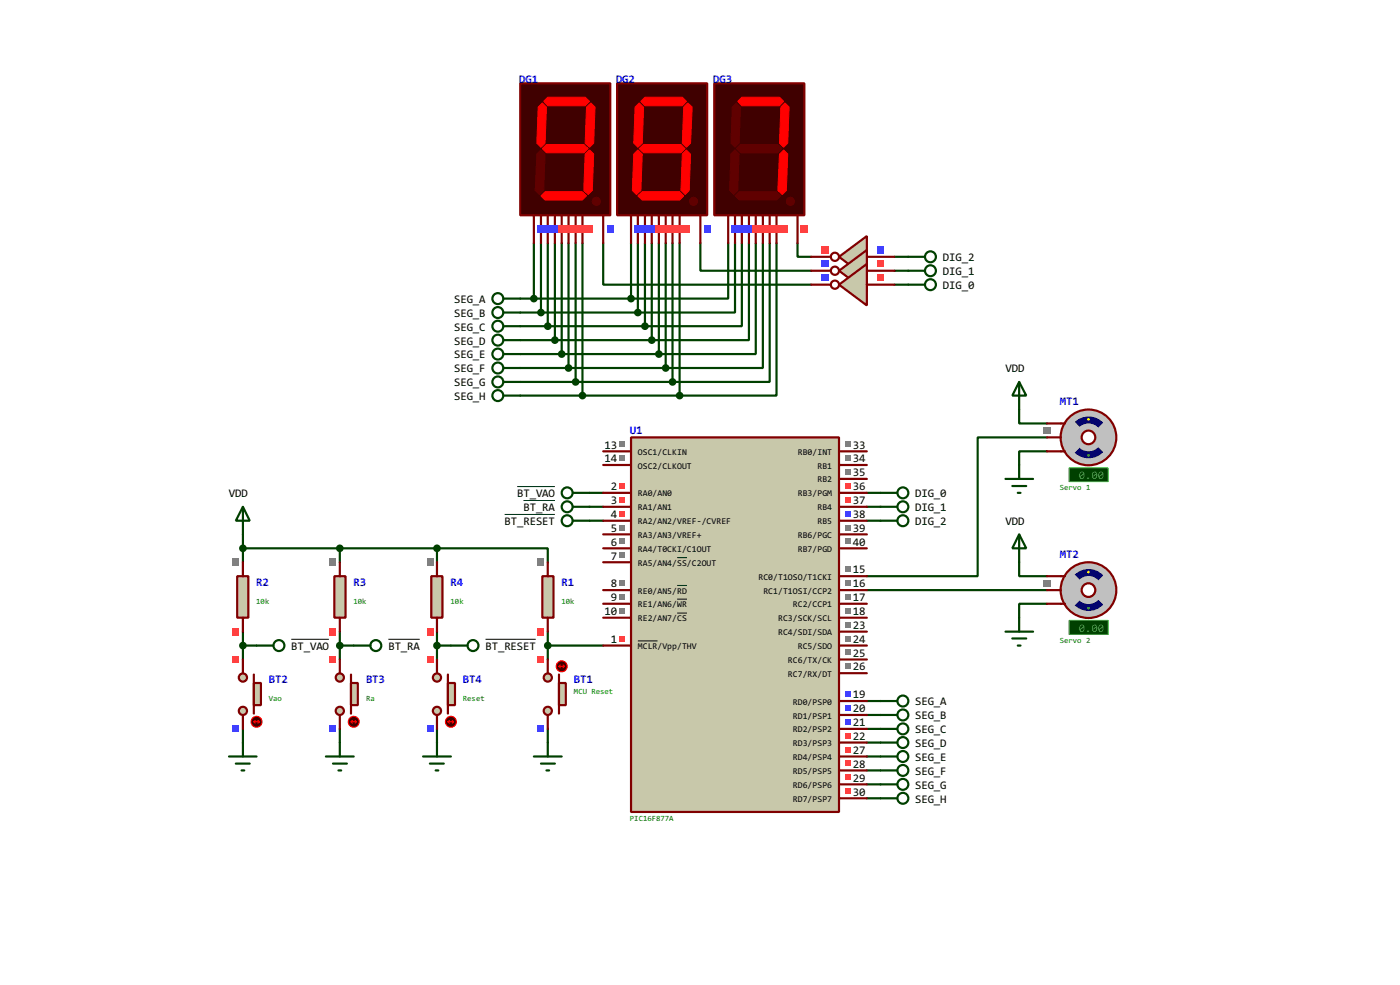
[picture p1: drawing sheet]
<svg xmlns="http://www.w3.org/2000/svg" width="256mm" height="180mm" viewBox="0 0 256 180" stroke-linecap="round" stroke-linejoin="round" font-family="sans-serif">
<g fill="none" stroke="#004000" stroke-width=".4">
<path d="M95.3 54.7h20.3M95.3 57.2h21.6M95.3 59.7h22.9M97.8 44.5v10.2M99.1 44.5v12.7M100.4 44.5v15.2M101.7 44.5v17.8M102.9 44.5v20.3M104.2 44.5v22.9M105.5 44.5v25.4M106.7 44.5v27.9M110.5 44.5v7.6h38.1"/>
<path d="M115.6 44.5v10.2M116.9 44.5v12.7M118.2 44.5v15.2M119.4 44.5v17.8M120.7 44.5v20.3M122 44.5v22.9M123.2 44.5v25.4M124.5 44.5v27.9M128.3 44.5v5.1h20.3M133.4 44.5v10.2h-17.8M134.7 44.5v12.7h-17.8M135.9 44.5v15.2h-17.7"/>
<path d="M137.2 44.5v17.8h-17.8M138.5 44.5v20.3h-17.8M139.8 44.5v22.9h-17.8M141 44.5v25.4h-17.8M142.3 44.5v27.9h-17.8M146.1 44.5v2.5h2.5M163.9 47h2.5M163.9 49.6h2.5M163.9 52.1h2.5M95.3 62.3h24.1M95.3 64.8h25.4M95.3 67.4h26.7"/>
<path d="M95.3 69.9h27.9M95.3 72.4h29.2M186.7 75v2.5h5.1M44.5 97.8v5.1M108 90.2h2.5M108 92.8h2.5M108 95.3h2.5M158.8 90.2h2.5M158.8 92.8h2.5M158.8 95.3h2.5M191.8 82.6h-5.1v2.5M191.8 80.1h-12.7v25.4h-20.3"/>
<path d="M44.5 115.6v5.1M44.5 118.2h2.5M44.5 100.4h35.6M62.3 100.4v2.5M62.3 115.6v5.1M62.3 118.2h2.5M80.1 100.4h20.3v2.5M80.1 100.4v2.5M80.1 115.6v5.1M80.1 118.2h2.5M100.4 115.6v5.1M100.4 118.2h10.1"/>
<path d="M158.8 108h33M186.7 102.9v2.6h5.1M191.8 110.5h-5.1v2.6M44.5 133.4v2.5M62.3 133.4v2.5M80.1 133.4v2.5M100.4 133.4v2.5M158.8 128.3h2.5M158.8 130.9h2.5M158.8 133.4h2.5M158.8 135.9h2.5M158.8 138.5h2.5"/>
<path d="M158.8 141h2.5M158.8 143.6h2.5M158.8 146.1h2.5"/>
</g>
<circle cx="199.4" cy="80.1" r="5.1" fill="#c0c0c0" stroke="#800000" stroke-width=".4"/>
<circle cx="199.4" cy="80.1" r="1.25" fill="#feffff" stroke="#800000" stroke-width=".4"/>
<path d="M194.4 77.5h.7M194.4 82.6h.7" fill="none" stroke="#800000" stroke-width=".4"/>
<path d="M201.2 78.3l.9-.9a3.7 3.7 0 0 1 0 5.4l-.9-.9a2.45 2.45 0 0 0 0-3.6z" fill-rule="evenodd" fill="#c0c0c0" stroke="#c0c0c0" stroke-width=".4"/>
<g fill="#000080">
<path d="M197.6 81.9a2.54 2.54 0 0 0 3.6 0l.9 .9a3.7 3.7 0 0 1-5.3 0z" fill-rule="evenodd"/>
<path d="M196.8 77.4a3.7 3.7 0 0 1 5.3 0l-.9 .9a2.53 2.53 0 0 0-3.6 0z" fill-rule="evenodd"/>
</g>
<path d="M196.8 77.4l.8 .9a2.54 2.54 0 0 0 0 3.6l-.8 .9a3.7 3.7 0 0 1 0-5.4z" fill-rule="evenodd" fill="#c0c0c0" stroke="#c0c0c0" stroke-width=".4"/>
<circle cx="199.4" cy="76.8" r=".25" fill="#ff0"/>
<circle cx="199.4" cy="83.4" r=".25" fill="#0f0"/>
<path d="M195.9 85.7h7.1v2.5h-7.1z" fill="#004000" stroke="#0f0" stroke-width=".2"/>
<path d="M191.8 77.5h2.6M191.8 80.1h2.6M191.8 82.6h2.6" fill="none" stroke="#800000" stroke-width=".4"/>
<path d="M191.2 78.2h1.3v1.2h-1.3z" fill="#808080"/>
<circle cx="199.4" cy="108" r="5.1" fill="#c0c0c0" stroke="#800000" stroke-width=".4"/>
<circle cx="199.4" cy="108" r="1.25" fill="#feffff" stroke="#800000" stroke-width=".4"/>
<path d="M194.4 105.5h.7M194.4 110.5h.7" fill="none" stroke="#800000" stroke-width=".4"/>
<path d="M201.2 106.2l.9-.9a3.7 3.7 0 0 1 0 5.4l-.9-.9a2.46 2.46 0 0 0 0-3.6z" fill-rule="evenodd" fill="#c0c0c0" stroke="#c0c0c0" stroke-width=".4"/>
<g fill="#000080">
<path d="M196.8 110.7l.8-.9a2.54 2.54 0 0 0 3.6 0l.9 .9a3.7 3.7 0 0 1-5.3 0z" fill-rule="evenodd"/>
<path d="M196.8 105.3a3.7 3.7 0 0 1 5.3 0l-.9 .9a2.45 2.45 0 0 0-3.6 0z" fill-rule="evenodd"/>
</g>
<path d="M196.8 105.3l.8 .9a2.53 2.53 0 0 0 0 3.6l-.8 .9a3.7 3.7 0 0 1 0-5.4z" fill-rule="evenodd" fill="#c0c0c0" stroke="#c0c0c0" stroke-width=".4"/>
<circle cx="199.4" cy="104.7" r=".25" fill="#ff0"/>
<circle cx="199.4" cy="111.3" r=".25" fill="#0f0"/>
<path d="M195.9 113.6h7.1v2.5h-7.1z" fill="#004000" stroke="#0f0" stroke-width=".2"/>
<path d="M191.8 108h2.6M191.8 105.5h2.6M191.8 110.5h2.6" fill="none" stroke="#800000" stroke-width=".4"/>
<path d="M191.2 106.1h1.3v1.3h-1.3z" fill="#808080"/>
<path d="M186.7 69.9l1.3 2.5h-2.5zM186.7 69.9v5.1M184.2 87.7h5.1M185.5 89h2.5M186.5 90.2h.5M186.7 97.8l1.3 2.6h-2.5zM186.7 85.1v2.6M186.7 97.8v5.1M184.2 115.6h5.1M185.5 116.9h2.5M186.5 118.2h.5M186.7 113.1v2.5" fill="none" stroke="#004000" stroke-width=".4"/>
<g fill="#c8c8aa" stroke="#800000" stroke-width=".4">
<circle cx="100.3" cy="124" r=".75"/>
<circle cx="100.3" cy="130.1" r=".75"/>
</g>
<path d="M102.4 123.5v7.1" fill="none" stroke="#800000" stroke-width=".4"/>
<path d="M102.4 125h1.3v4.1h-1.3z" fill="#c8c8aa" stroke="#800000" stroke-width=".4"/>
<path d="M100.4 120.7v2.5M100.4 130.9v2.5" fill="none" stroke="#800000" stroke-width=".4"/>
<circle cx="102.9" cy="122" r="1" fill="#400000" stroke="#f00" stroke-width=".2"/>
<path d="M102.4 122h1M102.4 122l.3 .2M102.7 121.7l-.3 .3M103.2 121.7l.2 .3M103.4 122l-.2 .2" fill="none" stroke="#f00" stroke-width=".2"/>
<path d="M98.5 132.8h1.2v1.2h-1.2z" fill="#4040ff"/>
<path d="M98.5 120.1h1.2v1.2h-1.2z" fill="#ff4040"/>
<path d="M99.4 105.5h2v7.6h-2z" fill="#c8c8aa" stroke="#800000" stroke-width=".4"/>
<path d="M100.4 102.9v2.6M100.4 113.1v2.5" fill="none" stroke="#800000" stroke-width=".4"/>
<path d="M98.5 102.3h1.2v1.3h-1.2z" fill="#808080"/>
<path d="M98.5 115h1.2v1.3h-1.2z" fill="#ff4040"/>
<path d="M44.5 92.8l1.3 2.5h-2.6zM44.5 92.8v5" fill="none" stroke="#004000" stroke-width=".4"/>
<g fill="#c8c8aa" stroke="#800000" stroke-width=".4">
<circle cx="44.5" cy="130.1" r=".75"/>
<circle cx="44.5" cy="124" r=".75"/>
</g>
<path d="M46.5 123.5v7.1" fill="none" stroke="#800000" stroke-width=".4"/>
<path d="M46.5 125h1.3v4.1h-1.3z" fill="#c8c8aa" stroke="#800000" stroke-width=".4"/>
<path d="M44.5 120.7v2.5M44.5 130.9v2.5" fill="none" stroke="#800000" stroke-width=".4"/>
<circle cx="47" cy="132.1" r="1" fill="#400000" stroke="#f00" stroke-width=".2"/>
<path d="M46.5 132.1h1.1M46.5 132.1l.3 .3M46.8 131.9l-.3 .2M47.3 131.9l.3 .2M47.6 132.1l-.3 .3" fill="none" stroke="#f00" stroke-width=".2"/>
<path d="M42.6 120.1h1.3v1.2h-1.3z" fill="#ff4040"/>
<path d="M42.6 132.8h1.3v1.2h-1.3z" fill="#4040ff"/>
<g fill="#c8c8aa" stroke="#800000" stroke-width=".4">
<circle cx="62.2" cy="130.1" r=".75"/>
<circle cx="62.2" cy="124" r=".75"/>
</g>
<path d="M64.3 123.5v7.1" fill="none" stroke="#800000" stroke-width=".4"/>
<path d="M64.3 125h1.3v4.1h-1.3z" fill="#c8c8aa" stroke="#800000" stroke-width=".4"/>
<path d="M62.3 120.7v2.5M62.3 130.9v2.5" fill="none" stroke="#800000" stroke-width=".4"/>
<circle cx="64.8" cy="132.1" r="1" fill="#400000" stroke="#f00" stroke-width=".2"/>
<path d="M64.3 132.1h1M64.3 132.1l.3 .3M64.6 131.9l-.3 .2M65.1 131.9l.2 .2M65.3 132.1l-.2 .3" fill="none" stroke="#f00" stroke-width=".2"/>
<path d="M60.4 120.1h1.2v1.2h-1.2z" fill="#ff4040"/>
<path d="M60.4 132.8h1.2v1.2h-1.2z" fill="#4040ff"/>
<g fill="#c8c8aa" stroke="#800000" stroke-width=".4">
<circle cx="80" cy="130.1" r=".75"/>
<circle cx="80" cy="124" r=".75"/>
</g>
<path d="M82.1 123.5v7.1" fill="none" stroke="#800000" stroke-width=".4"/>
<path d="M82.1 125h1.3v4.1h-1.3z" fill="#c8c8aa" stroke="#800000" stroke-width=".4"/>
<path d="M80.1 120.7v2.5M80.1 130.9v2.5" fill="none" stroke="#800000" stroke-width=".4"/>
<circle cx="82.6" cy="132.1" r="1" fill="#400000" stroke="#f00" stroke-width=".2"/>
<path d="M82.1 132.1h1M82.1 132.1l.3 .3M82.4 131.9l-.3 .2M82.9 131.9l.2 .2M83.1 132.1l-.2 .3" fill="none" stroke="#f00" stroke-width=".2"/>
<path d="M78.2 120.1h1.2v1.2h-1.2z" fill="#ff4040"/>
<path d="M78.2 132.8h1.2v1.2h-1.2z" fill="#4040ff"/>
<path d="M43.5 105.5h2v7.6h-2z" fill="#c8c8aa" stroke="#800000" stroke-width=".4"/>
<path d="M44.5 102.9v2.6M44.5 113.1v2.5" fill="none" stroke="#800000" stroke-width=".4"/>
<path d="M42.6 102.3h1.3v1.3h-1.3z" fill="#808080"/>
<path d="M42.6 115h1.3v1.3h-1.3z" fill="#ff4040"/>
<path d="M61.3 105.5h2v7.6h-2z" fill="#c8c8aa" stroke="#800000" stroke-width=".4"/>
<path d="M62.3 102.9v2.6M62.3 113.1v2.5" fill="none" stroke="#800000" stroke-width=".4"/>
<path d="M60.4 102.3h1.2v1.3h-1.2z" fill="#808080"/>
<path d="M60.4 115h1.2v1.3h-1.2z" fill="#ff4040"/>
<path d="M79 105.5h2.1v7.6h-2.1z" fill="#c8c8aa" stroke="#800000" stroke-width=".4"/>
<path d="M80.1 102.9v2.6M80.1 113.1v2.5" fill="none" stroke="#800000" stroke-width=".4"/>
<path d="M78.2 102.3h1.2v1.3h-1.2z" fill="#808080"/>
<path d="M78.2 115h1.2v1.3h-1.2z" fill="#ff4040"/>
<g fill="none" stroke="#004000" stroke-width=".4">
<path d="M105 90.2h3M105 92.8h3M105 95.3h3M47 118.2h3.1M64.8 118.2h3.1M82.6 118.2h3.1M42 138.5h5M43.2 139.8h2.6M44.5 135.9v2.6M59.7 138.5h5.1M61 139.8h2.6M62.3 135.9v2.6"/>
<path d="M77.5 138.5h5.1M78.8 139.8h2.5M80.1 135.9v2.6M97.8 138.5h5.1M99.1 139.8h2.6M100.4 135.9v2.6M44.3 141h.5M62 141h.5M79.8 141h.5M100.1 141h.5"/>
<circle cx="103.9" cy="95.3" r="1"/>
<circle cx="103.9" cy="92.8" r="1"/>
<circle cx="103.9" cy="90.2" r="1"/>
<circle cx="51.1" cy="118.2" r="1"/>
<circle cx="68.8" cy="118.2" r="1"/>
<circle cx="86.6" cy="118.2" r="1"/>
</g>
<path d="M92.5 94.2h9.2M94.8 89.1h6.9M95.9 91.6h5.8M53.4 117h6.9M71.2 117h5.7M89 117h9.2" fill="none" stroke="#000" stroke-width=".18"/>
<g fill="#004000" stroke="#004000" stroke-width=".4">
<circle cx="62.2" cy="118.2" r=".5"/>
<circle cx="44.5" cy="118.2" r=".5"/>
<circle cx="80" cy="118.2" r=".5"/>
<circle cx="44.5" cy="100.4" r=".5"/>
<circle cx="80" cy="100.4" r=".5"/>
<circle cx="62.2" cy="100.4" r=".5"/>
</g>
<path d="M95.3 15.3h16.5v24.1h-16.5z" fill="#400000" stroke="#800000" stroke-width=".4"/>
<g fill="#600000" stroke="#600000" stroke-width=".18">
<path d="M99.6 18.6l.8-.8h6.8l.8 .8-.8 .8h-6.8z" fill-rule="evenodd"/>
<path d="M107.5 19.6l.8-.7 .7 .7-.2 6.6-.8 .8-.8-.8z" fill-rule="evenodd"/>
<path d="M99.4 27.2l.7-.7h6.9l.8 .7-.8 .8h-6.9z" fill-rule="evenodd"/>
<path d="M98.6 19.6l.8-.7 .7 .7-.2 6.6-.8 .8-.7-.8z" fill-rule="evenodd"/>
<path d="M107.2 28.2l.8-.7 .8 .7-.3 6.7-.7 .7-.8-.7z" fill-rule="evenodd"/>
<path d="M99.1 35.9l.8-.8h6.8l.8 .8-.8 .7h-6.8z" fill-rule="evenodd"/>
<path d="M98.4 28.2l.7-.7 .8 .7-.3 6.7-.7 .7-.8-.7z" fill-rule="evenodd"/>
<circle cx="109.2" cy="36.9" r=".75"/>
</g>
<g fill="#f00" stroke="#f00" stroke-width=".18">
<path d="M99.6 18.6l.8-.8h6.8l.8 .8-.8 .8h-6.8z" fill-rule="evenodd"/>
<path d="M107.5 19.6l.8-.7 .7 .7-.2 6.6-.8 .8-.8-.8z" fill-rule="evenodd"/>
<path d="M107.2 28.2l.8-.7 .8 .7-.3 6.7-.7 .7-.8-.7z" fill-rule="evenodd"/>
<path d="M99.1 35.9l.8-.8h6.8l.8 .8-.8 .7h-6.8z" fill-rule="evenodd"/>
<path d="M98.6 19.6l.8-.7 .7 .7-.2 6.6-.8 .8-.7-.8z" fill-rule="evenodd"/>
<path d="M99.4 27.2l.7-.7h6.9l.8 .7-.8 .8h-6.9z" fill-rule="evenodd"/>
</g>
<path d="M97.8 39.4v5.1M99.1 39.4v5.1M100.4 39.4v5.1M101.7 39.4v5.1M102.9 39.4v5.1M104.2 39.4v5.1M105.5 39.4v5.1M106.7 39.4v5.1M110.5 39.4v5.1" fill="none" stroke="#800000" stroke-width=".4"/>
<g fill="#4040ff">
<path d="M98.5 41.3h1.2v1.3h-1.2z"/>
<path d="M101 41.3h1.3v1.3h-1.3z"/>
</g>
<g fill="#ff4040">
<path d="M103.6 41.3h1.2v1.3h-1.2z"/>
<path d="M106.1 41.3h1.3v1.3h-1.3z"/>
</g>
<g fill="#4040ff">
<path d="M111.2 41.3h1.2v1.3h-1.2z"/>
<path d="M99.7 41.3h1.3v1.3h-1.3z"/>
</g>
<g fill="#ff4040">
<path d="M102.3 41.3h1.3v1.3h-1.3z"/>
<path d="M104.8 41.3h1.3v1.3h-1.3z"/>
<path d="M107.4 41.3h1.2v1.3h-1.2z"/>
</g>
<path d="M113.1 15.3h16.5v24.1h-16.5z" fill="#400000" stroke="#800000" stroke-width=".4"/>
<g fill="#600000" stroke="#600000" stroke-width=".18">
<path d="M117.4 18.6l.8-.8h6.8l.8 .8-.8 .8h-6.8z" fill-rule="evenodd"/>
<path d="M125.3 19.6l.7-.7 .8 .7-.3 6.6-.7 .8-.8-.8z" fill-rule="evenodd"/>
<path d="M117.1 27.2l.8-.7h6.9l.7 .7-.7 .8h-6.9z" fill-rule="evenodd"/>
<path d="M116.4 19.6l.7-.7 .8 .7-.2 6.6-.8 .8-.8-.8z" fill-rule="evenodd"/>
<path d="M125 28.2l.8-.7 .7 .7-.2 6.7-.8 .7-.7-.7z" fill-rule="evenodd"/>
<path d="M116.9 35.9l.8-.8h6.8l.8 .8-.8 .7h-6.8z" fill-rule="evenodd"/>
<path d="M116.1 28.2l.8-.7 .8 .7-.3 6.7-.8 .7-.7-.7z" fill-rule="evenodd"/>
<circle cx="127" cy="36.9" r=".75"/>
</g>
<g fill="#f00" stroke="#f00" stroke-width=".18">
<path d="M117.4 18.6l.8-.8h6.8l.8 .8-.8 .8h-6.8z" fill-rule="evenodd"/>
<path d="M125.3 19.6l.7-.7 .8 .7-.3 6.6-.7 .8-.8-.8z" fill-rule="evenodd"/>
<path d="M125 28.2l.8-.7 .7 .7-.2 6.7-.8 .7-.7-.7z" fill-rule="evenodd"/>
<path d="M116.9 35.9l.8-.8h6.8l.8 .8-.8 .7h-6.8z" fill-rule="evenodd"/>
<path d="M116.1 28.2l.8-.7 .8 .7-.3 6.7-.8 .7-.7-.7z" fill-rule="evenodd"/>
<path d="M116.4 19.6l.7-.7 .8 .7-.2 6.6-.8 .8-.8-.8z" fill-rule="evenodd"/>
<path d="M117.1 27.2l.8-.7h6.9l.7 .7-.7 .8h-6.9z" fill-rule="evenodd"/>
</g>
<path d="M115.6 39.4v5.1M116.9 39.4v5.1M118.2 39.4v5.1M119.4 39.4v5.1M120.7 39.4v5.1M122 39.4v5.1M123.2 39.4v5.1M124.5 39.4v5.1M128.3 39.4v5.1" fill="none" stroke="#800000" stroke-width=".4"/>
<g fill="#4040ff">
<path d="M116.3 41.3h1.2v1.3h-1.2z"/>
<path d="M118.8 41.3h1.3v1.3h-1.3z"/>
</g>
<g fill="#ff4040">
<path d="M121.3 41.3h1.3v1.3h-1.3z"/>
<path d="M123.9 41.3h1.2v1.3h-1.2z"/>
</g>
<g fill="#4040ff">
<path d="M129 41.3h1.2v1.3h-1.2z"/>
<path d="M117.5 41.3h1.3v1.3h-1.3z"/>
</g>
<g fill="#ff4040">
<path d="M120.1 41.3h1.2v1.3h-1.2z"/>
<path d="M122.6 41.3h1.3v1.3h-1.3z"/>
<path d="M125.1 41.3h1.3v1.3h-1.3z"/>
</g>
<path d="M130.9 15.3h16.5v24.1h-16.5z" fill="#400000" stroke="#800000" stroke-width=".4"/>
<g fill="#600000" stroke="#600000" stroke-width=".18">
<path d="M135.2 18.6l.7-.8h6.9l.8 .8-.8 .8h-6.9z" fill-rule="evenodd"/>
<path d="M143.1 19.6l.7-.7 .8 .7-.3 6.6-.7 .8-.8-.8z" fill-rule="evenodd"/>
<path d="M134.9 27.2l.8-.7h6.8l.8 .7-.8 .8h-6.8z" fill-rule="evenodd"/>
<path d="M134.2 19.6l.7-.7 .8 .7-.3 6.6-.7 .8-.8-.8z" fill-rule="evenodd"/>
<path d="M143.6 27.5l.7 .7-.2 6.7-.8 .7-.8-.7 .3-6.7z" fill-rule="evenodd"/>
<path d="M134.7 35.9l.7-.8h6.9l.8 .8-.8 .7h-6.9z" fill-rule="evenodd"/>
<path d="M133.9 28.2l.8-.7 .7 .7-.2 6.7-.8 .7-.7-.7z" fill-rule="evenodd"/>
<circle cx="144.8" cy="36.9" r=".75"/>
</g>
<g fill="#f00" stroke="#f00" stroke-width=".18">
<path d="M135.2 18.6l.7-.8h6.9l.8 .8-.8 .8h-6.9z" fill-rule="evenodd"/>
<path d="M143.1 19.6l.7-.7 .8 .7-.3 6.6-.7 .8-.8-.8z" fill-rule="evenodd"/>
<path d="M143.6 27.5l.7 .7-.2 6.7-.8 .7-.8-.7 .3-6.7z" fill-rule="evenodd"/>
</g>
<path d="M133.4 39.4v5.1M134.7 39.4v5.1M135.9 39.4v5.1M137.2 39.4v5.1M138.5 39.4v5.1M139.8 39.4v5.1M141 39.4v5.1M142.3 39.4v5.1M146.1 39.4v5.1" fill="none" stroke="#800000" stroke-width=".4"/>
<g fill="#4040ff">
<path d="M134 41.3h1.3v1.3h-1.3z"/>
<path d="M136.6 41.3h1.2v1.3h-1.2z"/>
</g>
<g fill="#ff4040">
<path d="M139.1 41.3h1.3v1.3h-1.3z"/>
<path d="M141.7 41.3h1.2v1.3h-1.2z"/>
<path d="M146.7 41.3h1.3v1.3h-1.3z"/>
</g>
<path d="M135.3 41.3h1.3v1.3h-1.3z" fill="#4040ff"/>
<g fill="#ff4040">
<path d="M137.8 41.3h1.3v1.3h-1.3z"/>
<path d="M140.4 41.3h1.3v1.3h-1.3z"/>
<path d="M142.9 41.3h1.3v1.3h-1.3z"/>
</g>
<g fill="none" stroke="#004000" stroke-width=".4">
<path d="M92.3 54.7h3M92.3 57.2h3M92.3 59.7h3M166.4 47h3.1M166.4 49.6h3.1M166.4 52.1h3.1M92.3 62.3h3M92.3 64.8h3M92.3 67.4h3M92.3 69.9h3M92.3 72.4h3"/>
<circle cx="91.2" cy="54.7" r="1"/>
<circle cx="91.2" cy="57.2" r="1"/>
<circle cx="91.2" cy="59.7" r="1"/>
<circle cx="170.4" cy="49.6" r="1"/>
<circle cx="170.4" cy="47" r="1"/>
<circle cx="170.4" cy="52.1" r="1"/>
<circle cx="91.2" cy="72.4" r="1"/>
<circle cx="91.2" cy="62.3" r="1"/>
<circle cx="91.2" cy="64.8" r="1"/>
<circle cx="91.2" cy="69.9" r="1"/>
<circle cx="91.2" cy="67.4" r="1"/>
</g>
<g fill="#004000" stroke="#004000" stroke-width=".4">
<circle cx="97.8" cy="54.7" r=".5"/>
<circle cx="99.1" cy="57.2" r=".5"/>
<circle cx="100.3" cy="59.7" r=".5"/>
<circle cx="101.6" cy="62.3" r=".5"/>
<circle cx="102.9" cy="64.8" r=".5"/>
<circle cx="104.1" cy="67.4" r=".5"/>
<circle cx="105.4" cy="69.9" r=".5"/>
<circle cx="106.7" cy="72.4" r=".5"/>
<circle cx="115.6" cy="54.7" r=".5"/>
<circle cx="116.8" cy="57.2" r=".5"/>
<circle cx="118.1" cy="59.7" r=".5"/>
<circle cx="119.4" cy="62.3" r=".5"/>
<circle cx="120.7" cy="64.8" r=".5"/>
<circle cx="121.9" cy="67.4" r=".5"/>
<circle cx="123.2" cy="69.9" r=".5"/>
<circle cx="124.5" cy="72.4" r=".5"/>
</g>
<path d="M153.7 47l5.1-3.8v7.7z" fill="#c8c8aa" stroke="#800000" stroke-width=".4"/>
<g fill="none" stroke="#800000" stroke-width=".4">
<path d="M148.6 47h3.6M158.8 47h5.1"/>
<circle cx="152.9" cy="47" r=".75"/>
</g>
<path d="M150.5 45.1h1.3v1.3h-1.3z" fill="#ff4040"/>
<path d="M160.7 45.1h1.3v1.3h-1.3z" fill="#4040ff"/>
<path d="M153.7 49.6l5.1-3.8v7.6z" fill="#c8c8aa" stroke="#800000" stroke-width=".4"/>
<g fill="none" stroke="#800000" stroke-width=".4">
<path d="M148.6 49.6h3.6M158.8 49.6h5.1"/>
<circle cx="152.9" cy="49.6" r=".75"/>
</g>
<path d="M150.5 47.7h1.3v1.2h-1.3z" fill="#4040ff"/>
<path d="M160.7 47.7h1.3v1.2h-1.3z" fill="#ff4040"/>
<path d="M153.7 52.1l5.1-3.8v7.6z" fill="#c8c8aa" stroke="#800000" stroke-width=".4"/>
<g fill="none" stroke="#800000" stroke-width=".4">
<path d="M148.6 52.1h3.6M158.8 52.1h5.1"/>
<circle cx="152.9" cy="52.1" r=".75"/>
</g>
<path d="M150.5 50.2h1.3v1.3h-1.3z" fill="#4040ff"/>
<path d="M160.7 50.2h1.3v1.3h-1.3z" fill="#ff4040"/>
<g fill="none" stroke="#004000" stroke-width=".4">
<path d="M161.3 95.3h3.1M161.3 92.8h3.1M161.3 90.2h3.1M161.3 128.3h3.1M161.3 130.9h3.1M161.3 133.4h3.1M161.3 135.9h3.1M161.3 138.5h3.1M161.3 141h3.1M161.3 143.6h3.1M161.3 146.1h3.1"/>
<circle cx="165.4" cy="90.2" r="1"/>
<circle cx="165.4" cy="95.3" r="1"/>
<circle cx="165.4" cy="92.8" r="1"/>
<circle cx="165.4" cy="133.4" r="1"/>
<circle cx="165.4" cy="138.5" r="1"/>
<circle cx="165.4" cy="128.3" r="1"/>
<circle cx="165.4" cy="130.9" r="1"/>
<circle cx="165.4" cy="135.9" r="1"/>
<circle cx="165.4" cy="141" r="1"/>
<circle cx="165.4" cy="143.6" r="1"/>
<circle cx="165.4" cy="146.1" r="1"/>
</g>
<circle cx="100.3" cy="118.2" r=".5" fill="#004000" stroke="#004000" stroke-width=".4"/>
<path d="M115.6 80.1h38.1v68.5h-38.1z" fill="#c8c8aa" stroke="#800000" stroke-width=".4"/>
<g fill="none" stroke="#800000" stroke-width=".4">
<path d="M110.5 90.2h5.1M110.5 92.8h5.1M110.5 95.3h5.1M110.5 82.6h5.1M110.5 85.1h5.1M110.5 97.8h5.1M153.7 90.2h5.1M153.7 92.8h5.1M153.7 95.3h5.1M153.7 82.6h5.1M153.7 85.1h5.1M153.7 97.8h5.1"/>
<path d="M153.7 87.7h5.1M110.5 100.4h5.1M110.5 102.9h5.1M110.5 108h5.1M110.5 110.5h5.1M110.5 113.1h5.1M110.5 118.2h5.1M153.7 100.4h5.1M153.7 108h5.1M153.7 110.5h5.1M153.7 113.1h5.1M153.7 118.2h5.1"/>
<path d="M153.7 115.6h5.1M153.7 105.5h5.1M153.7 128.3h5.1M153.7 130.9h5.1M153.7 138.5h5.1M153.7 135.9h5.1M153.7 133.4h5.1M153.7 123.2h5.1M153.7 120.7h5.1M153.7 146.1h5.1M153.7 143.6h5.1M153.7 141h5.1"/>
</g>
<path d="M116.9 117.3h3.6M124.1 102.1h1.8M124.1 107.2h1.8M124.1 109.7h1.8M124.1 112.2h1.8" fill="none" stroke="#000" stroke-width=".18"/>
<g fill="#ff4040">
<path d="M113.5 88.4h1v1.1h-1z"/>
<path d="M113.5 91h1v1h-1z"/>
<path d="M113.5 93.5h1v1h-1z"/>
</g>
<g fill="#808080">
<path d="M113.5 98.6h1v1h-1z"/>
<path d="M113.5 101.1h1v1.1h-1z"/>
<path d="M113.5 106.2h1v1h-1z"/>
<path d="M113.5 108.8h1v1h-1z"/>
<path d="M113.5 111.3h1v1h-1z"/>
<path d="M113.5 80.8h1v1h-1z"/>
<path d="M113.5 83.4h1v1h-1z"/>
<path d="M154.9 106.2h1v1h-1z"/>
<path d="M154.9 108.8h1v1h-1z"/>
<path d="M154.9 111.3h1v1h-1z"/>
</g>
<g fill="#4040ff">
<path d="M154.9 126.5h1v1.1h-1z"/>
<path d="M154.9 129.1h1v1h-1z"/>
</g>
<g fill="#808080">
<path d="M154.9 98.6h1v1h-1z"/>
<path d="M154.9 96.1h1v1h-1z"/>
</g>
<path d="M154.9 93.5h1v1h-1z" fill="#4040ff"/>
<g fill="#ff4040">
<path d="M154.9 91h1v1h-1z"/>
<path d="M154.9 88.4h1v1.1h-1z"/>
</g>
<g fill="#808080">
<path d="M154.9 85.9h1v1h-1z"/>
<path d="M154.9 83.4h1v1h-1z"/>
<path d="M154.9 80.8h1v1h-1z"/>
</g>
<g fill="#ff4040">
<path d="M154.9 144.3h1v1h-1z"/>
<path d="M154.9 141.8h1v1h-1z"/>
<path d="M154.9 139.2h1v1.1h-1z"/>
<path d="M154.9 136.7h1v1h-1z"/>
<path d="M154.9 134.2h1v1h-1z"/>
</g>
<path d="M154.9 131.6h1v1h-1z" fill="#4040ff"/>
<g fill="#808080">
<path d="M154.9 121.5h1v1h-1z"/>
<path d="M154.9 118.9h1v1h-1z"/>
<path d="M154.9 116.4h1v1h-1z"/>
<path d="M154.9 113.8h1v1.1h-1z"/>
<path d="M113.5 96.1h1v1h-1z"/>
<path d="M154.9 103.7h1v1h-1z"/>
</g>
<path d="M113.5 116.4h1v1h-1z" fill="#ff4040"/>
<g font-size="2.5" fill="#0000c0">
<text x="95.1" y="15.1">DG1</text>
<text x="112.9" y="15.1">DG2</text>
<text x="130.7" y="15.1">DG3</text>
<text x="194.2" y="74.1">MT1</text>
<text x="115.4" y="79.4">U1</text>
<text x="47" y="107.3">R2</text>
<text x="64.8" y="107.3">R3</text>
<text x="82.6" y="107.3">R4</text>
<text x="102.9" y="107.3">R1</text>
<text x="194.2" y="102.1">MT2</text>
<text x="49.3" y="125.1">BT2</text>
<text x="67.1" y="125.1">BT3</text>
<text x="84.8" y="125.1">BT4</text>
<text x="105.2" y="125.1">BT1</text>
</g>
<g font-size="2.5">
<text x="172.8" y="47.8">DIG_2</text>
<text x="172.8" y="50.4">DIG_1</text>
<text x="172.8" y="52.9">DIG_0</text>
<text x="83.2" y="55.4">SEG_A</text>
<text x="83.2" y="58">SEG_B</text>
<text x="83.2" y="60.5">SEG_C</text>
<text x="83.2" y="63.1">SEG_D</text>
<text x="83.2" y="65.6">SEG_E</text>
<text x="83.2" y="68.1">SEG_F</text>
<text x="83.2" y="70.7">SEG_G</text>
<text x="184.2" y="68.1">VDD</text>
<text x="83.2" y="73.2">SEG_H</text>
<text x="110.8" y="82.1">13</text>
<text x="156.3" y="82.1">33</text>
<text x="110.8" y="84.6">14</text>
<text x="111.9" y="89.7">2</text>
<text x="156.3" y="89.7">36</text>
<text x="156.3" y="87.1">35</text>
<text x="156.3" y="84.6">34</text>
<text x="42" y="91">VDD</text>
<text x="94.8" y="91">BT_VAO</text>
<text x="95.9" y="93.6">BT_RA</text>
<text x="111.9" y="92.3">3</text>
<text x="111.9" y="94.8">4</text>
<text x="156.3" y="94.8">38</text>
<text x="156.3" y="92.3">37</text>
<text x="167.7" y="93.6">DIG_1</text>
<text x="167.7" y="91">DIG_0</text>
<text x="92.5" y="96.1">BT_RESET</text>
<text x="111.9" y="99.9">6</text>
<text x="111.9" y="97.3">5</text>
<text x="156.3" y="99.9">40</text>
<text x="156.3" y="97.3">39</text>
<text x="167.7" y="96.1">DIG_2</text>
<text x="184.2" y="96.1">VDD</text>
<text x="111.9" y="102.4">7</text>
<text x="111.9" y="107.5">8</text>
<text x="156.3" y="107.5">16</text>
<text x="156.3" y="105">15</text>
<text x="110.8" y="112.6">10</text>
<text x="111.9" y="110">9</text>
<text x="156.3" y="110">17</text>
<text x="156.3" y="112.6">18</text>
<text x="53.4" y="119">BT_VAO</text>
<text x="71.2" y="119">BT_RA</text>
<text x="89" y="119">BT_RESET</text>
<text x="111.9" y="117.7">1</text>
<text x="156.3" y="117.7">24</text>
<text x="156.3" y="115.1">23</text>
<text x="156.3" y="122.7">26</text>
<text x="156.3" y="120.2">25</text>
<text x="156.3" y="127.8">19</text>
<text x="156.3" y="130.4">20</text>
<text x="167.7" y="129.1">SEG_A</text>
<text x="167.7" y="131.7">SEG_B</text>
<text x="156.3" y="138">27</text>
<text x="156.3" y="135.4">22</text>
<text x="156.3" y="132.9">21</text>
<text x="167.7" y="134.2">SEG_C</text>
<text x="167.7" y="136.7">SEG_D</text>
<text x="156.3" y="143.1">29</text>
<text x="156.3" y="140.5">28</text>
<text x="167.7" y="139.3">SEG_E</text>
<text x="167.7" y="141.8">SEG_F</text>
<text x="156.3" y="145.6">30</text>
<text x="167.7" y="144.4">SEG_G</text>
<text x="167.7" y="146.9">SEG_H</text>
</g>
<g font-size="2.5" fill="#0f0">
<text x="197.7" y="87.7">0.00</text>
<text x="197.7" y="115.7">0.00</text>
</g>
<g font-size="1.9">
<text x="116.9" y="83.3">OSC1/CLKIN</text>
<text x="146.2" y="83.3">RB0/INT</text>
<text x="116.9" y="85.7">OSC2/CLKOUT</text>
<text x="149.8" y="88.3">RB2</text>
<text x="149.8" y="85.7">RB1</text>
<text x="116.9" y="90.8">RA0/AN0</text>
<text x="116.9" y="93.4">RA1/AN1</text>
<text x="116.9" y="96">RA2/AN2/VREF-/CVREF</text>
<text x="146.2" y="90.8">RB3/PGM</text>
<text x="149.8" y="96">RB5</text>
<text x="149.8" y="93.4">RB4</text>
<text x="116.9" y="101">RA4/T0CKI/C1OUT</text>
<text x="116.9" y="98.5">RA3/AN3/VREF+</text>
<text x="146.2" y="101">RB7/PGD</text>
<text x="146.2" y="98.5">RB6/PGC</text>
<text x="116.9" y="103.6">RA5/AN4/SS/C2OUT</text>
<text x="139" y="106.1">RC0/T1OSO/T1CKI</text>
<text x="116.9" y="108.7">RE0/AN5/RD</text>
<text x="116.9" y="111.2">RE1/AN6/WR</text>
<text x="116.9" y="113.7">RE2/AN7/CS</text>
<text x="139.9" y="108.7">RC1/T1OSI/CCP2</text>
<text x="142.6" y="113.7">RC3/SCK/SCL</text>
<text x="145.3" y="111.2">RC2/CCP1</text>
<text x="116.9" y="118.8">MCLR/Vpp/THV</text>
<text x="142.6" y="116.3">RC4/SDI/SDA</text>
<text x="146.2" y="118.8">RC5/SDO</text>
<text x="144.4" y="123.9">RC7/RX/DT</text>
<text x="144.4" y="121.4">RC6/TX/CK</text>
<text x="145.3" y="129">RD0/PSP0</text>
<text x="145.3" y="131.5">RD1/PSP1</text>
<text x="145.3" y="136.6">RD3/PSP3</text>
<text x="145.3" y="134.1">RD2/PSP2</text>
<text x="145.3" y="141.7">RD5/PSP5</text>
<text x="145.3" y="139.1">RD4/PSP4</text>
<text x="145.3" y="146.8">RD7/PSP7</text>
<text x="145.3" y="144.2">RD6/PSP6</text>
</g>
<g font-size="1.7" fill="#008000">
<text x="194.2" y="89.7">Servo 1</text>
<text x="47" y="110.5">10k</text>
<text x="64.8" y="110.5">10k</text>
<text x="82.6" y="110.5">10k</text>
<text x="102.9" y="110.5">10k</text>
<text x="194.2" y="117.7">Servo 2</text>
<text x="49.3" y="128.3">Vao</text>
<text x="67.1" y="128.3">Ra</text>
<text x="84.8" y="128.3">Reset</text>
<text x="105.2" y="127">MCU Reset</text>
<text x="115.4" y="150.3">PIC16F877A</text>
</g>
</svg>
